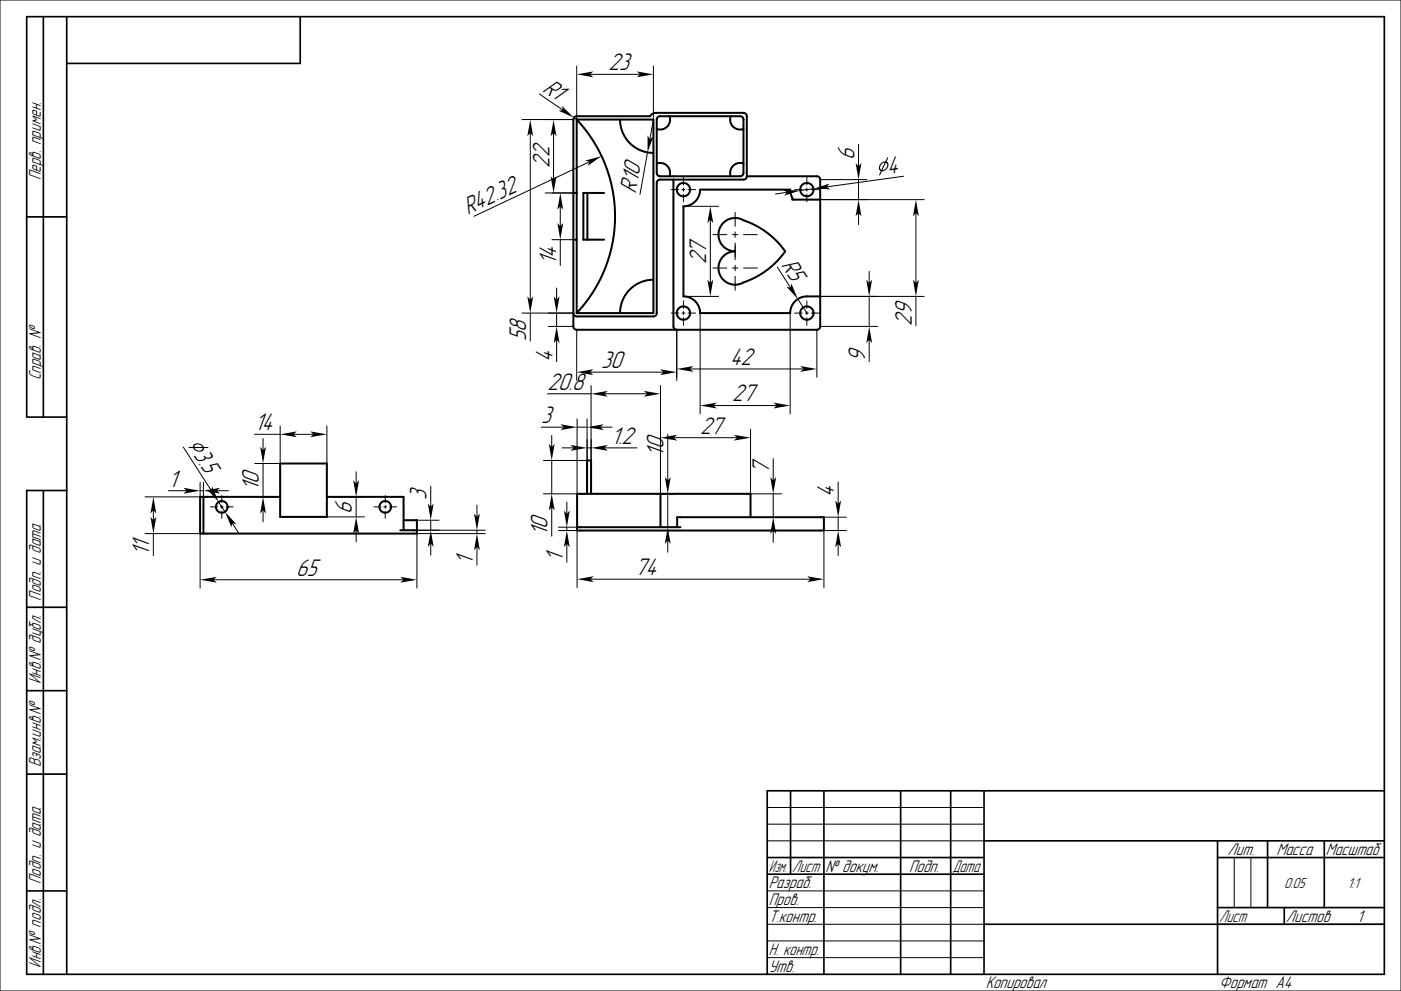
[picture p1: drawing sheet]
<svg xmlns="http://www.w3.org/2000/svg" width="420mm" height="297mm" viewBox="0 0 420 297" stroke-linecap="round" stroke-linejoin="round" font-family="sans-serif">
<g fill="none" stroke="#000" stroke-width=".3">
<path d="M0 0h420v297h-420zM172.9 19.8v16l-.8-.5M195.9 19.8v16l-1.1 5.9M156.5 35.8h15.4M159 39.8v50M161.7 28.2l7.1 4.8M165.9 39.8v14M176.9 22.3h15M163.4 57.8h8.5M176.7 48.5l-34.6 16.3M194.1 45.7l-2.2 12.6M201.2 56.8h2.3"/>
<path d="M204.4 56.8h.9M204.9 53.2v2.3M204.9 56.4v.9M204.9 58.2v2.3M206.3 56.8h2.3M235.9 57.7l-3.4 .4M238.2 56.8h2.3M241.4 56.8h.9M241.9 53.2v2.3M241.9 56.4v.9M241.9 58.2v2.3M243.3 56.8h2.3"/>
<path d="M243.9 56.6l-4 .5M245.9 59.8h31.2M245.9 53.8h14M257.4 43.3v6.5M257.4 53.8v6M270.9 52.8l-23.1 3.2M165.5 71.8h6.4M168 61.8v6M168 71.8v7.7M204.9 61.8h10.5M212.9 65.8v19M213.7 70.3h4.2"/>
<path d="M219.6 70.3h1.6M220.4 63.7v4.1M220.4 69.5v1.7M220.4 72.8v5M220.4 79.5v1.7M222.9 70.3h4.2M257.4 63.8v3.5M274.6 63.8v21M156.5 93.8h15.4M159 93.8v8.4M164.4 97.8h7.5M166.9 86.3v3.5"/>
<path d="M166.9 93.8v4M172.9 98.8v15.2M201.2 93.8h2.3M202.9 98.8v15.2M204.4 93.8h.9M204.9 90.2v2.3M204.9 93.4v.9M204.9 95.2v2.3M204.9 88.8h10.5M206.3 93.8h2.3M209.9 93.8v30.2M213.7 80.3h4.2"/>
<path d="M219.6 80.3h1.6M220.4 82.8v4.2M222.9 80.3h4.2M233 80.1l4 6.2M236.9 93.8v30.2M238.2 93.8h2.3M239.2 89.6l2.7 4.2M241.4 93.8h.9M241.9 90.2v2.3M241.9 93.4v.9M241.9 95.2v2.3M243.3 93.8h2.3"/>
<path d="M244.9 98.8v14.3M245.9 88.8h31.2M245.9 97.8h17.2M260.6 81.3v3.5M260.6 88.8v9M274.6 88.8v8.8M164.1 118h13.1M166.9 101.8v6.6M176.9 111.5h22M177.2 115.5v32.5M181.2 118h12.8M198 115.5v32.5h4.7"/>
<path d="M206.9 110.6h34M260.6 101.8v6.6M54.9 133.9l8.5 13.2M76.3 130.2h7.7M78.9 131.4v3.5M78.9 138.9v10M84 127.7v11.2h-7.6M88 130.2h6M98 127.7v11.2M162.3 128h6.7M162.9 138h13.1M165.4 130.5v3.5"/>
<path d="M165.4 138v10M168.5 134.2h3.5M173 125.5v22.5M173 128h3M176 125.5v22.5h-13.1M176 134.2h1.2M180 128h3.5M181.2 134.2h9.8M200.2 130.1v13.9M202 131.2h19M213.9 121.5h19M225 128.7v19.3"/>
<path d="M231.8 137.4v6.6M43.5 159.9h16.5v16.4M46 152.9v3M46 159.9v6.6M50.5 147.1h5.5M60 144.6v4.3h-16.5M60 147.1h1M61 144.6v4.3M63.1 151.9h2.1M65 147.1h3.5M65.5 150.4l1.9 3M66.1 151.9h.8"/>
<path d="M66.5 148.5v2.1M66.5 151.5v.8M66.5 153.2v2.1M67.8 151.9h2.1M69.6 156.7l1.9 3M76.4 148.9h7.6M78.9 152.9v3.5M98 148.9h11.3M98 154.9h11.3M106.8 141.4v3.5M106.8 148.9v6M106.8 158.9v3.5"/>
<path d="M112.1 151.9h2.1M115.1 151.9h.8M115.5 148.5v2.1M115.5 151.5v.8M115.5 153.2v2.1M116.8 151.9h2.1M125 158.9h20.5M125 155.9h6.6M129.1 145.7v6.2M129.1 155.9v3M143 151.4v3.5M143 158.9v1"/>
<path d="M145.5 159.9h-20.5v16.4M165.4 152v8.7M167.4 159h5.6v17.1M167.4 158h5.6M169.9 150.5v3.5M169.9 158v1M198 158h4.7M200.2 148v10M224 148h10.3M231.8 148v7M231.8 159v3.5M247 155h6.8"/>
<path d="M251.3 144.4v6.6M251.3 155v4M253.8 159h-6.8v17.1M64 173.8h57M129.1 162.9v3.5M143 163.9v5.5M169.9 163v5.5M177 173.6h66M200.2 162v3.5M251.3 163v3.5M230 252h65M230 242h65"/>
<path d="M230 247h65M370 257v15M375 257v15M230 277h65M230 267h65M230 272h65M365 277h50M230 282h65M230 287h65"/>
</g>
<g fill="none" stroke="#000" stroke-width=".5">
<path d="M13 5v120M20 5v287M90 5v14h-70M8 65h12M20 125h-12v-120h407v287h-407v-145h12M13 147v145M8 182h12M8 207h12M8 232h12M237 237v25M247 237v55M270 237v55"/>
<path d="M285 237v55M295 237v55M415 237h-185v55M230 257h65M295 252h120M365 257h50M365 252v40M380 252v20M397 252v20M8 267h12M230 262h65M295 277h120"/>
<path d="M365 272h50M385 272v5"/>
</g>
<g fill="none" stroke="#000" stroke-width=".6">
<path d="M172.2 35.1l.7-.3h22l.8-.7 .9-.3h26.3l.6 .2 .4 .8v18h21l.5 .2 .4 .4 .1 44.4-.2 .6-.8 .4h-72l-.6-.2-.4-.8v-62zM172.9 35.8a42.3 42.3 0 0 1 0 58M172.9 35.8h23v58h-23M172.9 35.8v58M185.9 35.8a10 10 0 0 0 10 10M197.2 35.1l.7-.3h24l.6 .2 .4 .8v16l-.2 .6-.8 .4h-24l-.6-.2-.4-.8v-16zM200.7 34.8a3 3 0 0 1-.7 3.2 3 3 0 0 1-3.1 .7M219.1 34.8a3 3 0 0 0 .7 3.2 3 3 0 0 0 3.1 .7M171.9 57.8h1M176.1 57.8v14M181.1 57.8h-6.2v14h6.2M196.9 49a3 3 0 0 1 3.1 .7 3 3 0 0 1 .7 3.1"/>
<path d="M201.9 53.8v44l.3 .7 .7 .3M222.9 49a3 3 0 0 0-3.1 .7 3 3 0 0 0-.7 3.1M223.9 52.8l-.3 .7-.7 .3h-25l-.9 .5-.1 39.5-.4 .8-.6 .2h-23l-.7-.3-.3-.7M245.9 59.8h-8.3l-.7-3h-27a5 5 0 0 1-5 5v27a5 5 0 0 1 5 5h27a5 5 0 0 1 5-5h4M171.9 71.8h1M216.8 66.8a5 5 0 0 1 6.2-.7 25 25 0 0 1 12.4 9.2 25 25 0 0 1-15 10 5 5 0 0 1-5-5 5 5 0 0 1 5-5 5 5 0 0 1-4.6-3.1 5 5 0 0 1 1-5.4zM195.9 83.8a10 10 0 0 0-10 10M84 138.9h14v16h-14zM61 148.9v11M84 148.9h-24v11h65v-4h-4M98 148.9h23v10M120 158.9h5"/>
<path d="M173 158h31M176 148v-10h1.2v10M198 148v10M225 155v-7h-52v11h74v-4h-44v3"/>
<circle cx="204.9" cy="56.8" r="2"/>
<circle cx="241.9" cy="56.8" r="2"/>
<circle cx="204.9" cy="93.8" r="2"/>
<circle cx="241.9" cy="93.8" r="2"/>
<circle cx="66.5" cy="151.9" r="1.75"/>
<circle cx="115.5" cy="151.9" r="1.75"/>
</g>
<g fill="#000">
<path d="M168.4 31.7l3.7 3.6-4.7-2.1 1.4-.2z" fill-rule="evenodd"/>
<path d="M172.9 22.3l5-.9-1 .9 1 .9z" fill-rule="evenodd"/>
<path d="M190.9 21.4l5 .9-5 .9 1-.9z" fill-rule="evenodd"/>
<path d="M159 35.8l.8 5-.8-1-.9 1z" fill-rule="evenodd"/>
<path d="M165.1 52.8l.8 1 .9-1-.9 5z" fill-rule="evenodd"/>
<path d="M165.9 35.8l.9 5-.9-1-.8 1z" fill-rule="evenodd"/>
<path d="M175.4 48.1l4.9-1.3-4.1 2.9 .5-1.2z" fill-rule="evenodd"/>
<path d="M194.1 40.6l.7 1.1 1.1-.8-1.8 4.8z" fill-rule="evenodd"/>
<path d="M234.8 56.9l5.1 .2-4.8 1.6 .8-1z" fill-rule="evenodd"/>
<path d="M243.9 56.6l4.8-1.6-.9 1 1.1 .7z" fill-rule="evenodd"/>
<path d="M256.5 48.8l.9 1 .9-1-.9 5z" fill-rule="evenodd"/>
<path d="M264.1 48.9l.7-.4 .6-.1 .6-1.1 .2-.1-.4 1.2 .5 .7-.2 1.1-.8 .9-.9 .2-.8 1.2 .5-1.2-.5-.5-.1-.7zM265.6 48.8l-1.1 2.2 .8-.3 .6-.7 .1-.7zM264.3 49.2l-.5 1 .4 .7 1.1-2.2z" fill-rule="evenodd"/>
<path d="M167.1 66.8l.9 1 .8-1-.8 5z" fill-rule="evenodd"/>
<path d="M168 57.8l.8 5-.8-1-.9 1z" fill-rule="evenodd"/>
<path d="M212.9 61.8l.9 5-.9-1-.8 1z" fill-rule="evenodd"/>
<path d="M257.4 59.8l.9 5-.9-1-.9 1z" fill-rule="evenodd"/>
<path d="M274.6 59.8l.9 5-.9-1-.9 1z" fill-rule="evenodd"/>
<path d="M158.1 88.8l.9 1 .8-1-.8 5z" fill-rule="evenodd"/>
<path d="M166 88.8l.9 1 .8-1-.8 5z" fill-rule="evenodd"/>
<path d="M212.1 83.8l.8 1 .9-1-.9 5z" fill-rule="evenodd"/>
<path d="M235.7 85.9l1.3 .4 .2-1.4 2 4.7z" fill-rule="evenodd"/>
<path d="M259.7 83.8l.9 1 .9-1-.9 5z" fill-rule="evenodd"/>
<path d="M273.7 83.8l.9 1 .9-1-.9 5z" fill-rule="evenodd"/>
<path d="M166.9 97.8l.8 5-.8-1-.9 1z" fill-rule="evenodd"/>
<path d="M172.9 111.5l5-.8-1 .8 1 .9z" fill-rule="evenodd"/>
<path d="M177.2 118l5-.9-1 .9 1 .9z" fill-rule="evenodd"/>
<path d="M193 117.1l5 .9-5 .9 1-.9z" fill-rule="evenodd"/>
<path d="M197.9 110.7l5 .8-5 .9 1-.9z" fill-rule="evenodd"/>
<path d="M202.9 110.6l5-.9-1 .9 1 .9z" fill-rule="evenodd"/>
<path d="M239.9 109.7l5 .9-5 .9 1-.9z" fill-rule="evenodd"/>
<path d="M260.6 97.8l.9 5-.9-1-.9 1z" fill-rule="evenodd"/>
<path d="M56.5 134l1.3-.1 .5-.8 1-.2 1.1 .3 .7 .8h1.2l.2 .2-1.3 .1-.4 .8-1.1 .3-1.1-.4-.7-.7-1.2-.1zM58.3 134.3l.5 .5 .9 .3 .7-.2 .4-.6zM58.4 133.5l-.1 .4 2.4 .1-.4-.5-.7-.3z" fill-rule="evenodd"/>
<path d="M78 133.9l.9 1 .8-1-.8 5z" fill-rule="evenodd"/>
<path d="M84 130.2l5-.9-1 .9 1 .8z" fill-rule="evenodd"/>
<path d="M93 129.3l5 .9-5 .8 1-.8z" fill-rule="evenodd"/>
<path d="M164.5 133l.9 1 .9-1-.9 5z" fill-rule="evenodd"/>
<path d="M168 127.1l5 .9-5 .9 1-.9z" fill-rule="evenodd"/>
<path d="M171 133.4l5 .8-5 .9 1-.9z" fill-rule="evenodd"/>
<path d="M176 128l5-.9-1 .9 1 .9z" fill-rule="evenodd"/>
<path d="M177.2 134.2l5-.8-1 .8 1 .9z" fill-rule="evenodd"/>
<path d="M198 131.2l5-.9-1 .9 1 .9z" fill-rule="evenodd"/>
<path d="M209.9 121.5l5-.8-1 .8 1 .9z" fill-rule="evenodd"/>
<path d="M220 130.3l5 .9-5 .9 1-.9z" fill-rule="evenodd"/>
<path d="M231.9 120.7l5 .8-5 .9 1-.9z" fill-rule="evenodd"/>
<path d="M45.1 154.9l.9 1 .9-1-.9 5z" fill-rule="evenodd"/>
<path d="M46 148.9l.9 5-.9-1-.9 1z" fill-rule="evenodd"/>
<path d="M55 146.2l5 .9-5 .8 1-.8z" fill-rule="evenodd"/>
<path d="M62.1 146.7l1.3 .4 .2-1.3 1.9 4.6z" fill-rule="evenodd"/>
<path d="M61 147.1l5-.9-1 .9 1 .8z" fill-rule="evenodd"/>
<path d="M67.4 153.4l3.5 3.7-1.3-.4-.2 1.4z" fill-rule="evenodd"/>
<path d="M78.9 148.9l.8 5-.8-1-.9 1z" fill-rule="evenodd"/>
<path d="M105.9 143.9l.9 1 .8-1-.8 5z" fill-rule="evenodd"/>
<path d="M106.8 154.9l.8 5-.8-1-.9 1z" fill-rule="evenodd"/>
<path d="M128.3 150.9l.8 1 .9-1-.9 5z" fill-rule="evenodd"/>
<path d="M142.1 153.9l.9 1 .9-1-.9 5z" fill-rule="evenodd"/>
<path d="M165.4 148l.9 5-.9-1-.9 1z" fill-rule="evenodd"/>
<path d="M169.1 153l.8 1 .9-1-.9 5z" fill-rule="evenodd"/>
<path d="M199.3 143l.9 1 .9-1-.9 5z" fill-rule="evenodd"/>
<path d="M230.9 143l.9 1 .9-1-.9 5z" fill-rule="evenodd"/>
<path d="M231.8 155l.9 5-.9-1-.9 1z" fill-rule="evenodd"/>
<path d="M250.4 150l.9 1 .8-1-.8 5z" fill-rule="evenodd"/>
<path d="M60 173.8l5-.9-1 .9 1 .8z" fill-rule="evenodd"/>
<path d="M120 172.9l5 .9-5 .8 1-.8z" fill-rule="evenodd"/>
<path d="M129.1 158.9l.9 5-.9-1-.8 1z" fill-rule="evenodd"/>
<path d="M143 159.9l.9 5-.9-1-.9 1z" fill-rule="evenodd"/>
<path d="M169.9 159l.9 5-.9-1-.8 1z" fill-rule="evenodd"/>
<path d="M173 173.6l5-.9-1 .9 1 .9z" fill-rule="evenodd"/>
<path d="M200.2 158l.9 5-.9-1-.9 1z" fill-rule="evenodd"/>
<path d="M242 172.7l5 .9-5 .9 1-.9z" fill-rule="evenodd"/>
<path d="M251.3 159l.8 5-.8-1-.9 1z" fill-rule="evenodd"/>
</g>
<g font-size="6.7">
<text x="182.4" y="21">23</text>
<text x="162.4" y="27.1" transform="rotate(34 162.4 27.1)">R1</text>
<text x="256.1" y="47.8" transform="rotate(-90 256.1 47.8)">6</text>
<text x="164.7" y="50.3" transform="rotate(-90 164.7 50.3)">22</text>
<text x="266.2" y="52.2" transform="rotate(-8 266.2 52.2)">4</text>
<text x="190.6" y="58" transform="rotate(-80 190.6 58)">R10</text>
<text x="140.2" y="64.3" transform="rotate(-25 140.2 64.3)">R42.32</text>
<text x="166.7" y="79.5" transform="rotate(-90 166.7 79.5)">14</text>
<text x="211.7" y="79.2" transform="rotate(-90 211.7 79.2)">27</text>
<text x="234.1" y="79.4" transform="rotate(57 234.1 79.4)">R5</text>
<text x="273.3" y="97.6" transform="rotate(-90 273.3 97.6)">29</text>
<text x="157.7" y="102.2" transform="rotate(-90 157.7 102.2)">58</text>
<text x="165.6" y="108.4" transform="rotate(-90 165.6 108.4)">4</text>
<text x="180.2" y="110.3">30</text>
<text x="218.9" y="109.3">42</text>
<text x="259.3" y="108.4" transform="rotate(-90 259.3 108.4)">9</text>
<text x="164.1" y="116.8">20.8</text>
<text x="219.5" y="120.3">27</text>
<text x="76.3" y="128.9">14</text>
<text x="162.3" y="126.8">3</text>
<text x="209.9" y="129.9">27</text>
<text x="57.9" y="136.3" transform="rotate(57 57.9 136.3)">3.5</text>
<text x="183.2" y="133">1.2</text>
<text x="198.9" y="136.8" transform="rotate(-90 198.9 136.8)">10</text>
<text x="230.6" y="142" transform="rotate(-90 230.6 142)">7</text>
<text x="50.5" y="145.8">1</text>
<text x="77.6" y="147.3" transform="rotate(-90 77.6 147.3)">10</text>
<text x="127.9" y="149.9" transform="rotate(-90 127.9 149.9)">3</text>
<text x="250" y="149" transform="rotate(-90 250 149)">4</text>
<text x="105.5" y="154.2" transform="rotate(-90 105.5 154.2)">6</text>
<text x="164.2" y="160.7" transform="rotate(-90 164.2 160.7)">10</text>
<text x="44.7" y="166.5" transform="rotate(-90 44.7 166.5)">11</text>
<text x="88.8" y="172.5">65</text>
<text x="141.7" y="169.4" transform="rotate(-90 141.7 169.4)">1</text>
<text x="168.7" y="168.5" transform="rotate(-90 168.7 168.5)">1</text>
<text x="190.3" y="172.3">74</text>
</g>
<g font-size="4.7">
<text x="12.2" y="54" transform="rotate(-90 12.2 54)">Перв. примен.</text>
<text x="12.2" y="114" transform="rotate(-90 12.2 114)">Справ. №</text>
<text x="12.2" y="180" transform="rotate(-90 12.2 180)">Подп. и дата</text>
<text x="12.2" y="205" transform="rotate(-90 12.2 205)">Инв.№ дубл.</text>
<text x="12.2" y="230" transform="rotate(-90 12.2 230)">Взам.инв.№</text>
<text x="368" y="256.2">Лит.</text>
<text x="382.7" y="256.2">Масса</text>
<text x="397.5" y="256.2">Масштаб</text>
<text x="230.5" y="261.3">Изм.</text>
<text x="237.5" y="261.3">Лист</text>
<text x="247.5" y="261.3">№ докум.</text>
<text x="272.5" y="261.3">Подп.</text>
<text x="285.5" y="261.3">Дата</text>
<text x="12.2" y="265" transform="rotate(-90 12.2 265)">Подп. и дата</text>
<text x="230.5" y="266.3">Разраб.</text>
<text x="230.5" y="271.3">Пров.</text>
<text x="230.5" y="276.3">Т.контр.</text>
<text x="365.5" y="276.2">Лист</text>
<text x="385.5" y="276.2">Листов</text>
<text x="406.8" y="276.3">1</text>
<text x="230.5" y="286.3">Н. контр.</text>
<text x="12.2" y="290" transform="rotate(-90 12.2 290)">Инв.№ подл.</text>
<text x="230.5" y="291.3">Утв.</text>
<text x="295.5" y="296.3">Копировал</text>
<text x="365.5" y="296.3">Формат A4</text>
</g>
<g font-size="4">
<text x="385" y="266">0.05</text>
<text x="404" y="266">1:1</text>
</g>
</svg>
